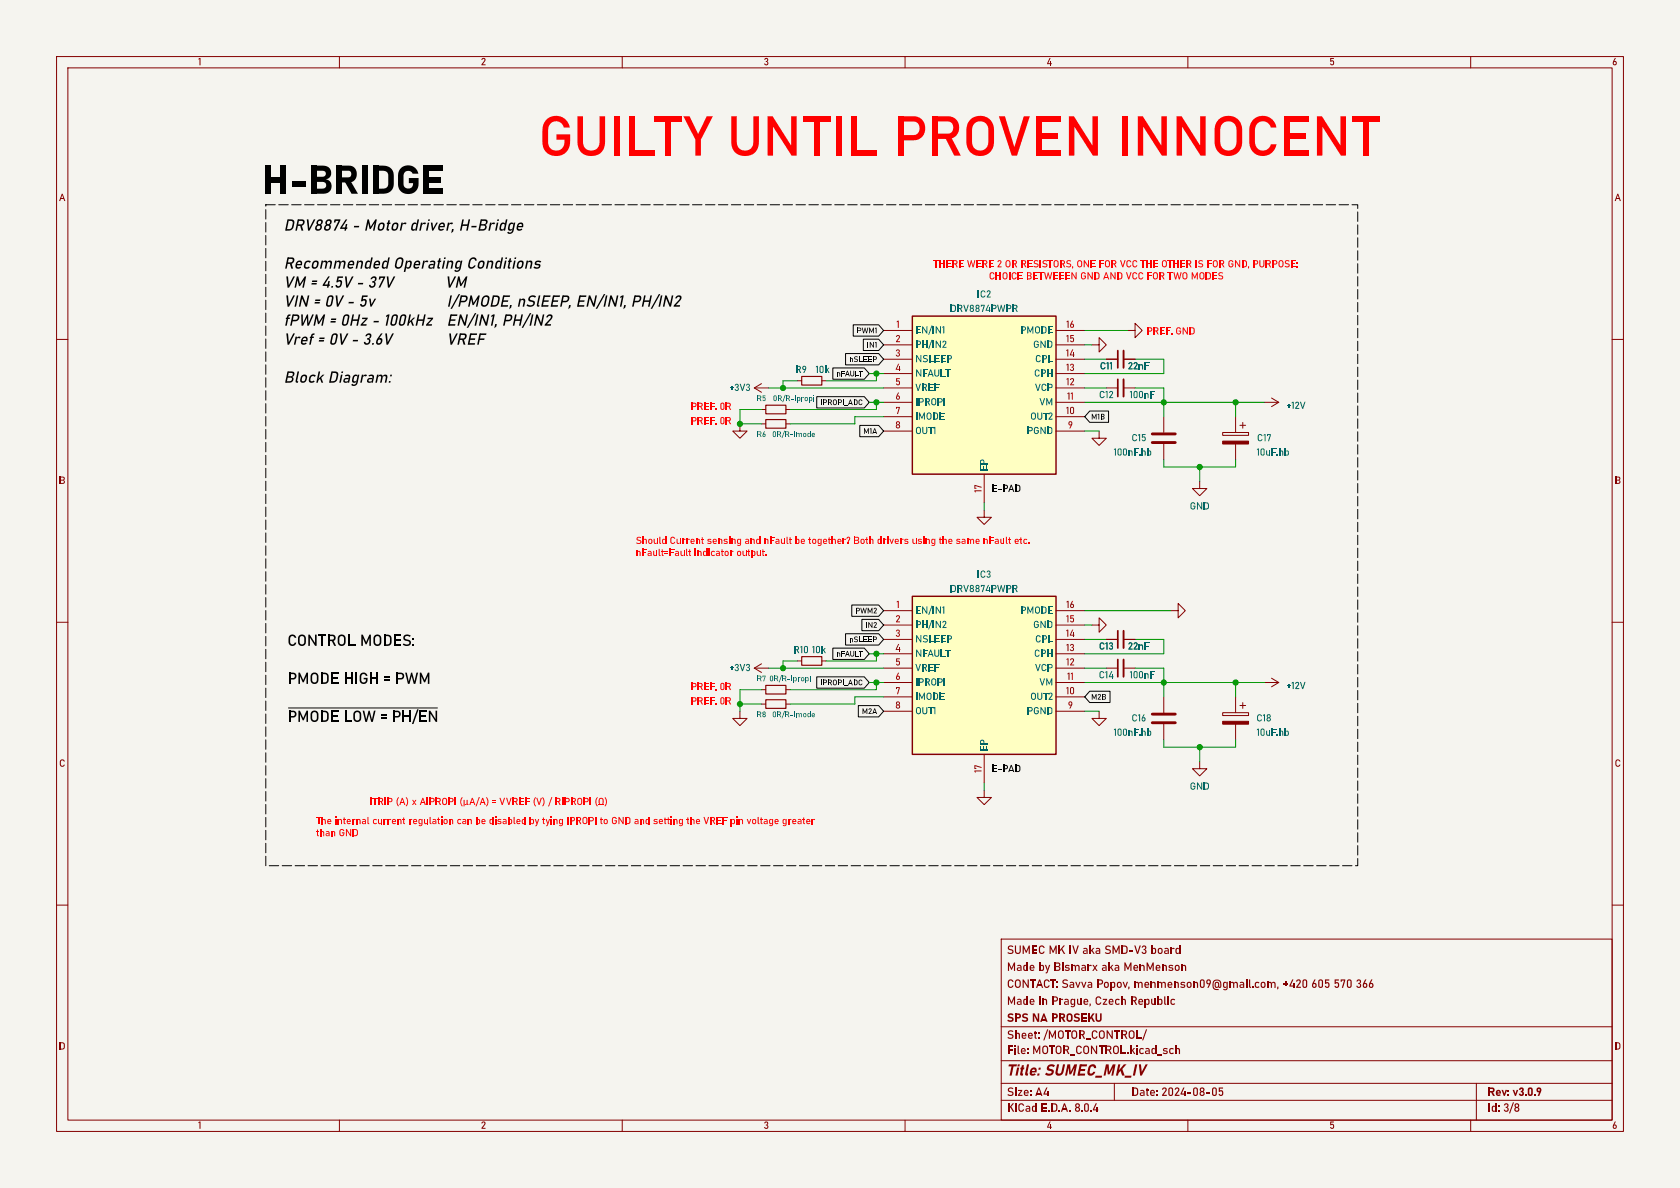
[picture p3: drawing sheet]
<svg xmlns="http://www.w3.org/2000/svg" width="297mm" height="210mm" viewBox="0 0 297 210" stroke-linecap="round" stroke-linejoin="round" font-family="sans-serif">
<path d="M0 0h297v210h-297z" fill="#f5f4ef" stroke="#f5f4ef" stroke-width=".18"/>
<g fill="none" stroke="#840000" stroke-width=".18">
<path d="M10 10h277v190h-277zM12 12h273v186h-273zM60 10v2M110 10v2M160 10v2M210 10v2M260 10v2M10 60h2M285 60h2M130.8 74.9v1.3h1.3l-1.3 1.3-1.3-1.3h1.3M133.3 68.6h2.6M133.3 68.6l1.3 .7"/>
<path d="M134.6 72.4h.8M134.6 67.8l-1.3 .8M138.9 72.4h.8M194.3 76.2v1.3h1.3l-1.3 1.2-1.3-1.2h1.3M195.6 63.5h2M195.6 68.6h2M198.6 63.5h2.1M198.6 68.6h2.1M205.7 73.7v2.8M205.7 78.5v2.8M216.2 76.5h4.5v.5h-4.5zM218.4 73.7v2.8"/>
<path d="M218.4 78.5v2.8M219.2 75.2h1M219.7 74.7v1M223.5 71.1h2.6M224.8 70.4l1.3 .7M226.1 71.1l-1.3 .8M174 90.2v1.2h1.3l-1.3 1.3-1.3-1.3h1.3M212.1 85.1v1.3h-1.3l1.3 1.2 1.3-1.2h-1.3M10 110h2M133.3 118.1h2.6M133.3 118.1l1.3 .8M134.6 117.3l-1.3 .8"/>
<path d="M193 110.5h1.3v-1.3l1.3 1.3-1.3 1.3v-1.3M195.6 113h2M195.6 118.1h2M198.6 113h2.1M198.6 118.1h2.1M207 108h1.3v-1.3l1.2 1.3-1.2 1.2v-1.2M224.8 119.9l1.3 .8M285 110h2M130.8 125.7v1.3h1.3l-1.3 1.3-1.3-1.3h1.3M134.6 121.9h.8M134.6 124.5h.8M138.9 121.9h.8"/>
<path d="M138.9 124.5h.8M174 139.7v1.3h1.3l-1.3 1.2-1.3-1.2h1.3M194.3 125.7v1.3h1.3l-1.3 1.3-1.3-1.3h1.3M205.7 123.2v2.8M205.7 128v2.8M212.1 134.6v1.3h-1.3l1.3 1.3 1.3-1.3h-1.3M216.2 126h4.5v.5h-4.5zM218.4 123.2v2.8M218.4 128v2.8M219.2 124.7h1M219.7 124.2v1M223.5 120.7h2.6"/>
<path d="M226.1 120.7l-1.3 .7M10 160h2M285 160h2M177 166h108v32h-108zM60 198v2M110 198v2M160 198v2M177 194.5h108M177 191.5h108M177 187.5h108M177 181.5h108M197 191.5v3"/>
<path d="M210 198v2M260 198v2M261 191.5v6.5"/>
</g>
<path d="M135.4 71.6h3.5v1.6h-3.5zM135.4 121.2h3.5v1.5h-3.5zM135.4 123.7h3.5v1.5h-3.5z" fill="none" stroke="#840000" stroke-width=".2"/>
<path d="M198.6 62v3M198.6 67.1v3M198.6 111.5v3.1M198.6 116.6v3" fill="none" stroke="#840000" stroke-width=".33"/>
<path d="M197.6 62v3M197.6 67.1v3M197.6 111.5v3.1M197.6 116.6v3" fill="none" stroke="#840000" stroke-width=".3"/>
<g fill="#840000" stroke="#840000" stroke-width=".18">
<path d="M216.2 127.5h4.5v.5h-4.5z"/>
<path d="M216.2 78h4.5v.5h-4.5z"/>
</g>
<path d="M203.7 76.7h4.1M203.7 78.2h4.1M203.7 126.2h4.1M203.7 127.8h4.1" fill="none" stroke="#840000" stroke-width=".51"/>
<path d="M161.3 105.4h25.4v28h-25.4z" fill="#ffffc2"/>
<path d="M161.3 105.4h25.4v28h-25.4z" fill="none" stroke="#840000" stroke-width=".25"/>
<g fill="none" stroke="#840000" stroke-width=".18">
<path d="M134.6 74.9h.8M138.9 74.9h.8M141 67.3h.7M145.3 67.3h.7M141 116.8h.7M145.3 116.8h.7M156.2 108h5.1M156.2 118.1h5.1M156.2 115.6h5.1M156.2 113h5.1M156.2 110.5h5.1M186.7 108h5.1"/>
<path d="M186.7 118.1h5.1M186.7 115.6h5.1M186.7 113h5.1M186.7 110.5h5.1M156.2 123.2h5.1M156.2 120.7h5.1M156.2 125.7h5.1M174 133.4v5M186.7 123.2h5.1M186.7 120.7h5.1M186.7 125.7h5.1"/>
</g>
<path d="M135.4 74.2h3.5v1.5h-3.5zM141.7 66.5h3.6v1.6h-3.6zM141.7 116.1h3.6v1.5h-3.6z" fill="none" stroke="#840000" stroke-width=".2"/>
<path d="M161.3 55.9h25.4v27.9h-25.4z" fill="#ffffc2"/>
<path d="M161.3 55.9h25.4v27.9h-25.4z" fill="none" stroke="#840000" stroke-width=".25"/>
<g fill="none" stroke="#840000" stroke-width=".18">
<path d="M156.2 58.4h5.1M186.7 58.4h5.1M199.4 58.4h1.3v-1.2l1.2 1.2-1.2 1.3v-1.3M156.2 73.7h5.1M156.2 71.1h5.1M156.2 68.6h5.1M156.2 66h5.1M156.2 63.5h5.1M156.2 61h5.1M156.2 76.2h5.1M186.7 73.7h5.1M186.7 71.1h5.1"/>
<path d="M186.7 68.6h5.1M186.7 66h5.1M186.7 63.5h5.1M186.7 61h5.1M186.7 76.2h5.1M193 61h1.3v-1.3l1.3 1.3-1.3 1.2v-1.2M174 83.8v5.1"/>
</g>
<g fill="none" stroke="#000" stroke-width=".18">
<path d="M150.8 57.4h4.5l.9 1-.9 1h-4.5zM152.6 60h2.7l.9 1-.9 1h-2.7zM144.4 70.1h8.4l.9 1-.9 1h-8.4zM147.2 65h5.6l.9 1-.9 1h-5.6zM149.5 62.5h5.8l.9 1-.9 1h-5.8zM152 75.2h3.3l.9 1-.9 1h-3.3zM192.6 72.7h3.4v2h-3.4l-.8-1zM144.4 119.6h8.4l.9 1.1-.9 1h-8.4zM147.2 114.6h5.6l.9 1-.9 1h-5.6zM149.5 112h5.8l.9 1-.9 1h-5.8zM150.6 106.9h4.7l.9 1.1-.9 1h-4.7zM152.4 109.5h2.9l.9 1-.9 1h-2.9z"/>
<path d="M51 125.2h26.3M151.7 124.7h3.6l.9 1-.9 1h-3.6zM192.6 122.2h3.6v2h-3.6l-.8-1z"/>
</g>
<g fill="#000">
<path d="M79.1 48.9h.3l.2 1.5 .8-1.5h.2l-1 2h-.3zM79.8 55.6h1.1l-.1 .2h-1.1zM79.6 52.2h.3l-.4 2h-.3zM81.4 52.2h.3l-.4 2h-.3zM81.6 52.2h.6a.62 .62 0 0 1 .4 .7 .62 .62 0 0 1-.6 .5h-.7l.1-.2h.6a.36 .36 0 0 0 .4-.3 .36 .36 0 0 0-.2-.4h-.7zM81.1 52h.2l-1.4 2.6h-.3zM81 48.9h.2l.3 1.3 .9-1.3h.2l-.4 2h-.2l.3-1.5-.8 1.2h-.1l-.3-1.2-.3 1.5h-.2zM83.2 52.2h.2l.3 1.3 .9-1.3h.2l-.4 2h-.3l.3-1.5-.7 1.2h-.2l-.2-1.2-.3 1.5h-.2zM85.4 52.5a.62 .62 0 0 1 .8-.3 .62 .62 0 0 1 .3 .7l-.1 .6a.69 .69 0 0 1-.6 .7 .69 .69 0 0 1-.8-.6h.3a.42 .42 0 0 0 .5 .3 .42 .42 0 0 0 .3-.4l.1-.6a.41 .41 0 0 0-.4-.4 .41 .41 0 0 0-.4 .4l-.1 .7h-.3zM87.1 52.2h.3l-.4 2h-.3zM87.3 52.2h.4a.53 .53 0 0 1 .6 .7l-.1 .8-.3 .3-.4 .2h-.6l.1-.3h.4a.52 .52 0 0 0 .5-.4l.2-.6a.33 .33 0 0 0-.4-.4h-.4zM88.9 52.2h.3l-.4 2h-.3z"/>
<path d="M88.7 53.9h1.1v.3h-1.1zM88.9 53.1h1l-.1 .3h-1zM89.1 52.2h1.1l-.1 .3h-1.1zM96.8 55.8a.53 .53 0 0 1 .8-.1 .53 .53 0 0 1-.2 .8l-.7 .8h.7v.3h-1.1v-.3l.9-.9a.3 .3 0 0 0 .2-.3 .3 .3 0 0 0-.3-.3 .3 .3 0 0 0-.3 .3h-.2zM119.6 52.4a.53 .53 0 0 1 .8-.1 .53 .53 0 0 1-.2 .9l-.7 .7h.7v.3h-1.1v-.2l.9-1a.3 .3 0 0 0 .2-.3 .3 .3 0 0 0-.3-.3 .3 .3 0 0 0-.3 .3h-.2zM79.4 58.9h.3l.2 1.6 .7-1.6h.3l-1 2h-.3zM81.3 58.9h.2l-.4 2h-.2zM81.4 58.9h.6a.59 .59 0 0 1 .5 .7 .59 .59 0 0 1-.7 .5h-.6v-.3h.7a.32 .32 0 0 0 .3-.2 .32 .32 0 0 0-.2-.4h-.7zM81.7 60h.3l.3 .9h-.3zM83.1 58.9h.3l-.4 2h-.3zM82.9 60.7h1.1l-.1 .2h-1.1zM83.1 59.8h.9v.3h-1z"/>
<path d="M84.8 58.9h.2l-.4 2h-.2zM84.7 59.8h1l-.1 .3h-.9z"/>
</g>
<g fill="#f00">
<path d="M65.4 141h.2v1.3h-.2z"/>
<path d="M66.2 141.1h.1v1.2h-.1z"/>
<path d="M65.8 141h.9v.2h-.9z"/>
<path d="M66.9 141h.5a.36 .36 0 0 1 .3 .4 .36 .36 0 0 1-.3 .4h-.5v-.2h.5l.1-.3-.6-.1z"/>
<path d="M66.9 141h.1v1.3h-.1z"/>
<path d="M67.3 141.7h.2l.3 .6h-.2z"/>
<path d="M68 141h.2v1.3h-.2z"/>
<path d="M68.6 141h.4a.39 .39 0 0 1 .4 .4 .39 .39 0 0 1-.4 .4h-.4v-.2h.5l.1-.3-.6-.1z"/>
<path d="M68.5 141h.2v1.3h-.2z"/>
<path d="M70.4 140.9l.1 .1-.2 .7 .2 .8-.1 .1-.3-.9z"/>
<path d="M71 141h.2l.5 1.3h-.2l-.4-1-.3 1h-.2z"/>
<path d="M70.8 141.9h.7v.1h-.7z"/>
<path d="M71.7 141l.1-.1 .1 .1 .2 .6v.6l-.3 .4-.1-.1 .2-.4 .1-.5z"/>
<path d="M72.8 141.4h.2l.6 .9h-.2z"/>
<path d="M73.2 141.8l.1 .2-.3 .3h-.2z"/>
<path d="M73.4 141.4h.2l-.3 .5-.1-.2z"/>
<path d="M74.7 141h.1l.5 1.3h-.2l-.3-1-.4 1h-.2z"/>
<path d="M74.4 141.9h.7v.1h-.7z"/>
<path d="M75.5 141h.2v1.3h-.2z"/>
<path d="M76.1 141h.4a.39 .39 0 0 1 .3 .4 .39 .39 0 0 1-.3 .4h-.4v-.2h.5v-.3l-.5-.1z"/>
<path d="M76 141h.1v1.3h-.1z"/>
<path d="M77.1 141h.5a.36 .36 0 0 1 .3 .4 .36 .36 0 0 1-.3 .4h-.5v-.2h.5l.1-.3-.6-.1z"/>
<path d="M77.1 141h.1v1.3h-.1z"/>
<path d="M77.5 141.7h.2l.3 .6h-.2z"/>
<path d="M78.3 141.1a.45 .45 0 0 1 .5 0 .45 .45 0 0 1 .2 .4v.4a.44 .44 0 0 1-.4 .4 .44 .44 0 0 1-.4-.4v-.4h.1v.4a.26 .26 0 0 0 .3 .2 .26 .26 0 0 0 .3-.2v-.4a.26 .26 0 0 0-.3-.3 .26 .26 0 0 0-.3 .3h-.1z"/>
<path d="M79.4 141h.4a.39 .39 0 0 1 .4 .4 .39 .39 0 0 1-.4 .4h-.4v-.2h.5l.1-.3-.6-.1z"/>
<path d="M79.3 141h.2v1.3h-.2z"/>
<path d="M80.4 141h.2v1.3h-.2z"/>
<path d="M81.7 140.9l.1 .1-.3 .7 .3 .8-.1 .1-.3-.9z"/>
<path d="M82 141.4h.1v1.1h-.1z"/>
<path d="M82.1 142l.2 .1 .2-.1v.2l-.3 .1z"/>
<path d="M82.5 141.4h.2v.7l.1 .2-.3-.1z"/>
<path d="M83.4 141h.2l.4 1.3h-.1l-.4-1-.3 1h-.2z"/>
<path d="M83.2 141.9h.6v.1h-.6z"/>
<path d="M84.7 140.9h.1l-.6 1.6h-.1z"/>
<path d="M85.2 141h.2l.5 1.3h-.2l-.4-1-.3 1h-.2z"/>
<path d="M85 141.9h.7v.1h-.7z"/>
<path d="M85.9 141l.1-.1 .1 .1 .2 .6v.6l-.3 .4-.1-.1 .2-.4 .1-.5z"/>
<path d="M87.1 141.5h.6v.2h-.6z"/>
<path d="M87.1 141.8h.6v.2h-.6z"/>
<path d="M88.3 141h.2l.3 1 .3-1h.2l-.4 1.3h-.2z"/>
<path d="M89.5 141h.2l.3 1 .3-1h.2l-.5 1.3h-.1z"/>
<path d="M90.7 141h.4a.36 .36 0 0 1 .4 .4 .36 .36 0 0 1-.4 .4h-.4v-.2h.5l.1-.3-.6-.1z"/>
<path d="M90.6 141h.2v1.3h-.2z"/>
<path d="M91.1 141.7h.1l.4 .6h-.2z"/>
<path d="M91.8 141h.2v1.3h-.2z"/>
<path d="M91.9 142.1h.7v.2h-.7z"/>
<path d="M91.9 141.6h.6v.2h-.6z"/>
<path d="M91.9 141h.7v.2h-.7z"/>
<path d="M92.9 141h.1v1.3h-.1z"/>
<path d="M93 141.6h.6v.2h-.6z"/>
<path d="M93 141h.7v.2h-.7z"/>
<path d="M94.6 140.9l.2 .1-.3 .7 .3 .8-.2 .1-.3-.9z"/>
<path d="M94.8 141h.2l.3 1 .3-1h.2l-.4 1.3h-.2z"/>
<path d="M95.8 141l.2-.1 .1 .1 .2 .6-.1 .6-.2 .4-.2-.1 .3-.4v-.5z"/>
<path d="M97.5 140.9h.2l-.6 1.6h-.2z"/>
<path d="M98.3 141h.4a.36 .36 0 0 1 .4 .4 .36 .36 0 0 1-.4 .4h-.4v-.2h.5l.1-.3-.6-.1z"/>
<path d="M98.2 141h.2v1.3h-.2z"/>
<path d="M98.6 141.7h.2l.3 .6h-.2z"/>
<path d="M99.4 141h.1v1.3h-.1z"/>
<path d="M99.9 141h.4a.39 .39 0 0 1 .4 .4 .39 .39 0 0 1-.4 .4h-.4v-.2h.6v-.3l-.6-.1z"/>
<path d="M99.9 141h.1v1.3h-.1z"/>
<path d="M101 141h.4a.36 .36 0 0 1 .4 .4 .36 .36 0 0 1-.4 .4h-.4v-.2h.5l.1-.3-.6-.1z"/>
<path d="M100.9 141h.2v1.3h-.2z"/>
<path d="M101.4 141.7h.1l.4 .6h-.2z"/>
<path d="M102.2 141.1a.45 .45 0 0 1 .5 0 .45 .45 0 0 1 .2 .4v.4a.44 .44 0 0 1-.4 .4 .44 .44 0 0 1-.5-.4v-.4h.2v.4a.26 .26 0 0 0 .3 .2 .26 .26 0 0 0 .3-.2v-.4a.26 .26 0 0 0-.3-.3 .26 .26 0 0 0-.3 .3h-.2z"/>
<path d="M103.3 141h.4a.39 .39 0 0 1 .4 .4 .39 .39 0 0 1-.4 .4h-.4v-.2h.5l.1-.3-.6-.1z"/>
<path d="M103.2 141h.2v1.3h-.2z"/>
<path d="M104.3 141h.2v1.3h-.2z"/>
<path d="M105.6 140.9l.1 .1-.3 .7 .3 .8-.1 .1-.3-.9z"/>
<path d="M106 141.1a.45 .45 0 0 1 .5 0 .45 .45 0 0 1 .2 .4v.5l-.4 .2 .2-.2v-.5a.26 .26 0 0 0-.2-.3 .26 .26 0 0 0-.3 .3v.5l.2 .2-.2-.1-.2-.2z"/>
<path d="M105.8 142.1h.4v.2h-.4z"/>
<path d="M106.3 142.1h.4v.2h-.4z"/>
<path d="M106.9 141l.1-.1 .1 .1 .2 .6-.1 .6-.2 .4-.1-.1 .2-.4v-.5z"/>
<path d="M167.4 47.1h.8v.2h-.8z"/>
<path d="M167.4 46.5h.7v.2h-.7z"/>
<path d="M167.4 46h.8v.2h-.8z"/>
<path d="M168.5 46h.4a.36 .36 0 0 1 .4 .4 .36 .36 0 0 1-.4 .3h-.4v-.1l.5-.1 .1-.3h-.6z"/>
<path d="M168.4 46h.2v1.3h-.2z"/>
<path d="M168.8 46.7l.2-.1 .3 .7h-.2z"/>
<path d="M169.6 46h.2v1.3h-.2z"/>
<path d="M169.7 47.1h.7v.2h-.7z"/>
<path d="M169.7 46.5h.6v.2h-.6z"/>
<path d="M169.7 46h.7v.2h-.7z"/>
</g>
<path d="M47 36.2h193v116.8h-193z" fill="none" stroke="#000" stroke-width=".18" stroke-dasharray="1.7 .6"/>
<g fill="none" stroke="#009600" stroke-width=".18">
<path d="M191.8 58.4h7.6M134.6 72.4h-3.8v2.5h3.8M135.9 68.6h20.3M141 67.3h-2.6v1.3M153.7 71.1h2.5M153.7 66h2.5M154.9 71.1v1.3h-15.2M154.9 66v1.3h-8.9M156.2 73.7h-5.1v1.2h-11.4M191.8 68.6h3.8M191.8 71.1h31.7M191.8 63.5h3.8"/>
<path d="M191.8 76.2h2.5M191.8 61h1.2M200.7 63.5h5v2.5h-13.9M200.7 68.6h5v5.1M218.4 71.1v2.6M174 88.9v1.3M205.7 81.3v1.3h12.7v-1.3M212.1 82.6v2.5M135.9 118.1h20.3M141 116.8h-2.6v1.3M153.7 115.6h2.5M154.9 115.6v1.2h-8.9"/>
<path d="M191.8 113h3.8M191.8 118.1h3.8M191.8 110.5h1.2M191.8 108h15.2M200.7 113h5v2.6h-13.9M200.7 118.1h5v5.1M130.8 124.5h3.8M134.6 121.9h-3.8v3.8M153.7 120.7h2.5M154.9 120.7v1.2h-15.2M156.2 123.2h-5.1v1.3h-11.4M174 138.4v1.3"/>
<path d="M191.8 125.7h2.5M191.8 120.7h31.7M205.7 130.8v1.3h12.7v-1.3M212.1 132.1v2.5M218.4 120.7v2.5"/>
</g>
<path d="M195.6 63.5h2M198.6 63.5h2.1M195.6 113h2M198.6 113h2.1" fill="none" stroke="#840000" stroke-width=".18"/>
<g fill="#009600" stroke="#009600" stroke-width=".18">
<circle cx="138.4" cy="118.1" r=".46"/>
<circle cx="154.9" cy="115.6" r=".46"/>
<circle cx="130.8" cy="124.5" r=".46"/>
<circle cx="218.4" cy="71.1" r=".46"/>
<circle cx="205.7" cy="71.1" r=".46"/>
<circle cx="212.1" cy="82.6" r=".46"/>
<circle cx="205.7" cy="120.7" r=".46"/>
<circle cx="218.4" cy="120.7" r=".46"/>
<circle cx="212.1" cy="132.1" r=".46"/>
<circle cx="130.8" cy="74.9" r=".46"/>
<circle cx="138.4" cy="68.6" r=".46"/>
<circle cx="154.9" cy="71.1" r=".46"/>
<circle cx="154.9" cy="66" r=".46"/>
<circle cx="154.9" cy="120.7" r=".46"/>
</g>
<text font-size="9.7" fill="#f00" x="95.2" y="29.6">GUILTYUNTILPROVENINNOCENT</text>
<text font-size="7" x="46.4" y="35.1">H-BRIDGE</text>
<g font-size="2.8">
<text x="50.2" y="41.1">DRV8874- Motor driver, H-Bridge</text>
<text x="50.2" y="47.8">RecommendedOperating Conditions</text>
<text x="50.2" y="51.2">VM=4.5V- 37V</text>
<text x="50.2" y="54.6">VIN=0V- 5v</text>
<text x="50.2" y="57.9">fPWM=0Hz- 100kHz EN/IN1,PH/IN2</text>
<text x="90.1" y="54.6">nSlEEP,EN/IN1,PH/IN2</text>
<text x="50.2" y="61.3">Vref=0V- 3.6VVREF</text>
<text x="50.2" y="68">Block Diagram:</text>
<text x="50.8" y="114.8">CONTROLMODES:</text>
<text x="50.8" y="121.5">PMODEHIGH=PWM</text>
<text x="50.8" y="128.2">~{PMODELOW=PH/EN}</text>
</g>
<text font-size="2.8" fill="#840000" x="178" y="190.7">Title:SUMEC_MK_IV</text>
<g font-size="2.1" fill="#840000">
<text x="178" y="172.1">Madeby Bismarx aka MenMenson</text>
<text x="178" y="169.1">SUMECMK IV aka SMD-V3board</text>
<text x="178" y="178.1">Madein Prague, CzechRepublic</text>
<text x="178" y="175.1">CONTACT:</text>
<text x="187.6" y="175.1">SavvaPopov,menmenson09@gmail.com,+420</text>
<text x="231.8" y="175.1">605</text>
<text x="235.8" y="175.1">570</text>
<text x="239.7" y="175.1">366</text>
<text x="178" y="184.1">Sheet: /MOTOR_CONTROL/</text>
<text x="178" y="181.1">SPSNAPROSEKU</text>
<text x="178" y="186.8">File: MOTOR_CONTROL.kicad_sch</text>
<text x="178" y="197">KiCadE.D.A.8.0.4</text>
<text x="178" y="194.2">Size:A4</text>
<text x="200" y="194.2">Date:2024-08-05</text>
<text x="263" y="194.2">Rev:v3.0.9</text>
<text x="263" y="197">Id: 3/8</text>
</g>
<g font-size="1.8" fill="#840000">
<text x="35" y="11.9">1</text>
<text x="85" y="11.9">2</text>
<text x="135" y="11.9">3</text>
<text x="185" y="11.9">4</text>
<text x="235" y="11.9">5</text>
<text x="285" y="11.9">6</text>
<text x="10.4" y="35.9">A</text>
<text x="285.4" y="35.9">A</text>
<text x="10.4" y="85.9">B</text>
<text x="285.4" y="85.9">B</text>
<text x="10.4" y="135.9">C</text>
<text x="285.4" y="135.9">C</text>
<text x="10.4" y="185.9">D</text>
<text x="285.4" y="185.9">D</text>
<text x="35" y="199.9">1</text>
<text x="85" y="199.9">2</text>
<text x="135" y="199.9">3</text>
<text x="185" y="199.9">4</text>
<text x="235" y="199.9">5</text>
<text x="285" y="199.9">6</text>
</g>
<g font-size="1.8" fill="#f00">
<text x="161.6" y="47.6">THERE</text>
<text x="170.5" y="47.6">WERE2 ORRESISTORS,</text>
<text x="189.8" y="47.6">ONEFORVCCTHEOTHERIS FORGND,PURPOSE:</text>
<text x="174.8" y="49.8">CHOICEBETWEEENGNDAND VCCFORTWOMODES</text>
<text x="202.7" y="59.5">PREF.GND</text>
<text x="122.1" y="75.4">PREF.0R</text>
<text x="122.1" y="72.8">PREF.0R</text>
<text x="112.4" y="96.5">Should Current sensing and nFault be together? Both drivers using the same nFault etc.</text>
<text x="112.4" y="98.7">nFault=Fault indicator output.</text>
<text x="122.1" y="124.9">PREF.0R</text>
<text x="122.1" y="122.4">PREF.0R</text>
<text x="55.9" y="146.1">Theinternal current regulation can be disabled by tying IPROPIto GNDand setting the VREFpin voltage greater</text>
<text x="55.9" y="148.2">than GND</text>
</g>
<g font-size="1.8" fill="#006464">
<text x="172.7" y="53">IC2</text>
<text x="161.8" y="59.3">EN/IN1</text>
<text x="168" y="55.5">DRV8874PWPR</text>
<text x="180.4" y="59.3">PMODE</text>
<text x="161.8" y="61.9">PH/IN2</text>
<text x="161.8" y="64.4">NSLEEP</text>
<text x="182.6" y="61.9">GND</text>
<text x="183" y="64.4">CPL</text>
<text x="194.4" y="65.7">C11</text>
<text x="199.4" y="65.7">22nF</text>
<text x="128.9" y="69.5">+3V3</text>
<text x="140.6" y="66.3">R9</text>
<text x="144.2" y="66.3">10k</text>
<text x="161.8" y="66.9">NFAULT</text>
<text x="161.8" y="69.5">VREF</text>
<text x="182.8" y="66.9">CPH</text>
<text x="183" y="69.5">VCP</text>
<text x="194.3" y="70.8">C12</text>
<text x="199.7" y="70.8">100nF</text>
<text x="161.8" y="72">IPROPI</text>
<text x="161.8" y="74.6">IMODE</text>
<text x="161.8" y="77.1">OUT1</text>
<text x="181.6" y="77.1">PGND</text>
<text x="182.1" y="74.6">OUT2</text>
<text x="183.7" y="72">VM</text>
<text x="227.3" y="72.7">+12V</text>
<text x="174.9" y="83.3" transform="rotate(-90 174.9 83.3)">EP</text>
<text x="196.8" y="80.9">100nF.hb</text>
<text x="200" y="78.4">C15</text>
<text x="222.1" y="80.9">10uF.hb</text>
<text x="222.2" y="78.4">C17</text>
<text x="210.3" y="90.4">GND</text>
<text x="168" y="105">DRV8874PWPR</text>
<text x="172.7" y="102.5">IC3</text>
<text x="161.8" y="108.9">EN/IN1</text>
<text x="161.8" y="111.4">PH/IN2</text>
<text x="161.8" y="113.9">NSLEEP</text>
<text x="180.4" y="108.9">PMODE</text>
<text x="182.6" y="111.4">GND</text>
<text x="183" y="113.9">CPL</text>
<text x="128.9" y="119">+3V3</text>
<text x="140.2" y="115.8">R1010k</text>
<text x="161.8" y="116.5">NFAULT</text>
<text x="161.8" y="119">VREF</text>
<text x="182.8" y="116.5">CPH</text>
<text x="183" y="119">VCP</text>
<text x="194.3" y="115.2">C13</text>
<text x="199.4" y="115.2">22nF</text>
<text x="161.8" y="121.6">IPROPI</text>
<text x="161.8" y="124.1">IMODE</text>
<text x="182.1" y="124.1">OUT2</text>
<text x="183.7" y="121.6">VM</text>
<text x="194.2" y="120.3">C14</text>
<text x="199.7" y="120.3">100nF</text>
<text x="227.3" y="122.2">+12V</text>
<text x="161.8" y="126.6">OUT1</text>
<text x="181.6" y="126.6">PGND</text>
<text x="196.8" y="130.4">100nF.hb</text>
<text x="200" y="127.9">C16</text>
<text x="222.1" y="127.9">C18</text>
<text x="222.1" y="130.4">10uF.hb</text>
<text x="174.9" y="132.8" transform="rotate(-90 174.9 132.8)">EP</text>
<text x="210.3" y="140">GND</text>
</g>
<g font-size="1.8" fill="#a90000">
<text x="158.5" y="58.2">1</text>
<text x="188.5" y="58.2">16</text>
<text x="158.2" y="65.8">4</text>
<text x="158.3" y="63.2">3</text>
<text x="158.3" y="60.7">2</text>
<text x="188.4" y="63.2">14</text>
<text x="188.5" y="60.7">15</text>
<text x="188.5" y="65.8">13</text>
<text x="158.3" y="68.3">5</text>
<text x="158.3" y="70.9">6</text>
<text x="188.5" y="68.3">12</text>
<text x="188.6" y="70.9">11</text>
<text x="158.2" y="75.9">8</text>
<text x="158.3" y="73.4">7</text>
<text x="188.4" y="73.4">10</text>
<text x="188.8" y="75.9">9</text>
<text x="173.7" y="87.1" transform="rotate(-90 173.7 87.1)">17</text>
<text x="158.5" y="107.7">1</text>
<text x="188.5" y="107.7">16</text>
<text x="158.3" y="112.8">3</text>
<text x="158.3" y="110.2">2</text>
<text x="188.4" y="112.8">14</text>
<text x="188.5" y="110.2">15</text>
<text x="158.2" y="115.3">4</text>
<text x="158.3" y="117.9">5</text>
<text x="188.5" y="115.3">13</text>
<text x="188.5" y="117.9">12</text>
<text x="158.2" y="125.5">8</text>
<text x="158.3" y="120.4">6</text>
<text x="158.3" y="122.9">7</text>
<text x="188.4" y="122.9">10</text>
<text x="188.6" y="120.4">11</text>
<text x="188.8" y="125.5">9</text>
<text x="173.7" y="136.6" transform="rotate(-90 173.7 136.6)">17</text>
</g>
<g font-size="1.8">
<text x="175.3" y="87.2">E-PAD</text>
<text x="175.3" y="136.7">E-PAD</text>
</g>
<g font-size="1.4">
<text x="151.5" y="59.2">PWM1</text>
<text x="150.1" y="64.3">nSLEEP</text>
<text x="153.3" y="61.7">IN1</text>
<text x="145" y="71.9">IPROPI_ADC</text>
<text x="147.9" y="66.8">nFAULT</text>
<text x="152.6" y="77">M1A</text>
<text x="192.9" y="74.4">M1B</text>
<text x="150.1" y="113.8">nSLEEP</text>
<text x="151.2" y="108.7">PWM2</text>
<text x="153" y="111.3">IN2</text>
<text x="147.9" y="116.4">nFAULT</text>
<text x="145" y="121.4">IPROPI_ADC</text>
<text x="192.9" y="124">M2B</text>
<text x="152.4" y="126.5">M2A</text>
</g>
<g font-size="1.4" fill="#006464">
<text x="133.8" y="71.2">R5</text>
<text x="136.6" y="71.2">0R/R-Ipropi</text>
<text x="133.8" y="77.5">R6</text>
<text x="136.5" y="77.5">0R/R-Imode</text>
<text x="133.8" y="120.7">R7</text>
<text x="136" y="120.7">0R/R-Ipropi</text>
<text x="133.8" y="127.1">R8</text>
<text x="136.5" y="127.1">0R/R-Imode</text>
</g>
</svg>
